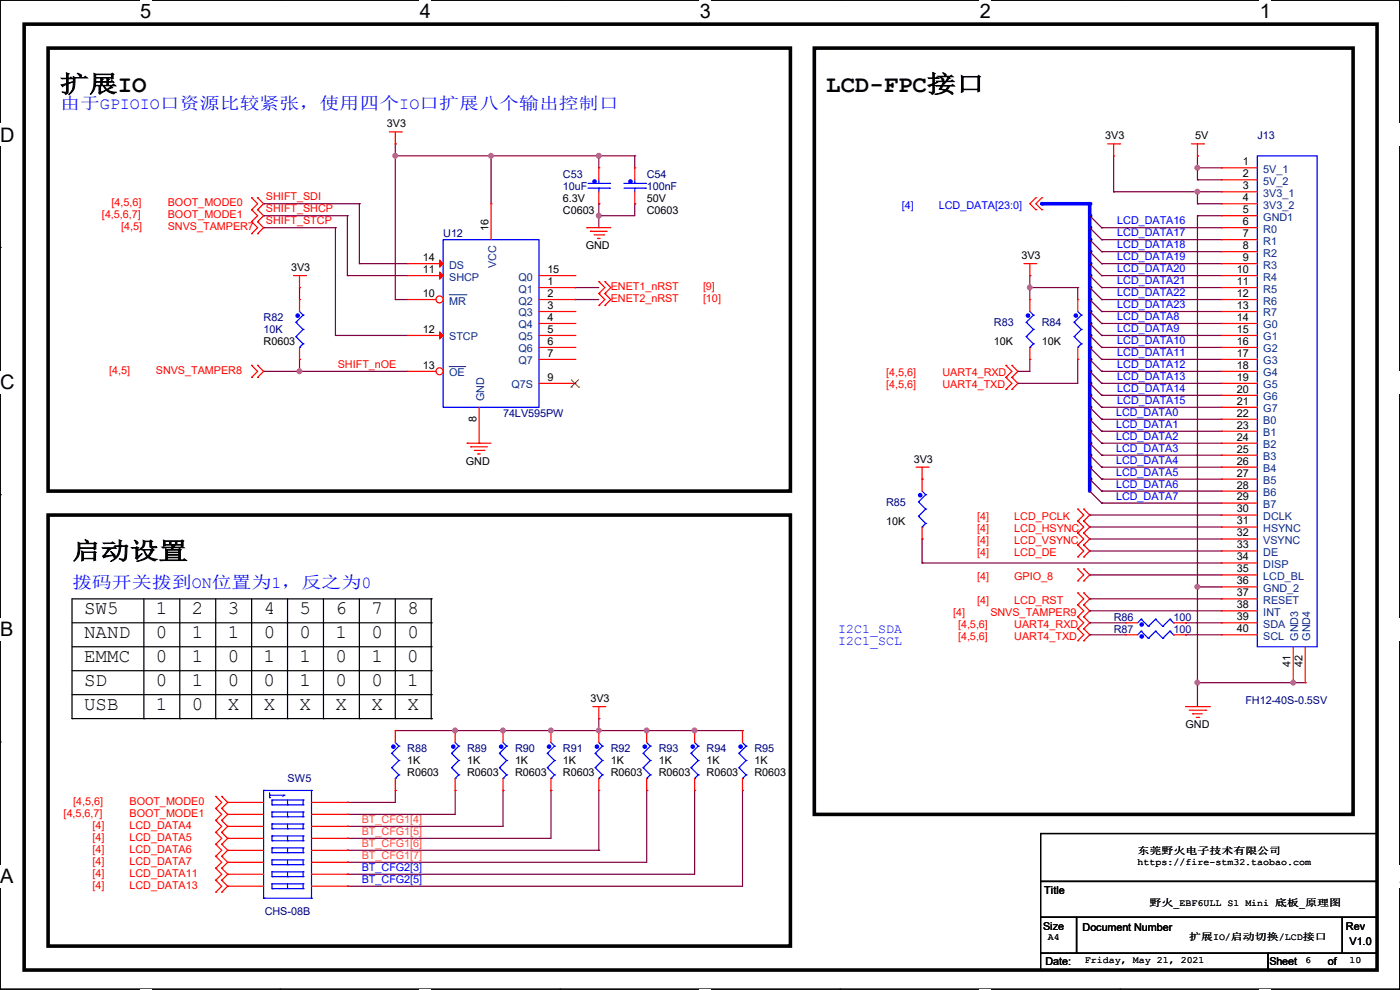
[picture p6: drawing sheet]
<svg xmlns="http://www.w3.org/2000/svg" width="297mm" height="210mm" viewBox="0 0 297 210" stroke-linecap="round" stroke-linejoin="round" font-family="sans-serif">
<path d="M0 0h297v209.8h-297z" fill="none" stroke="#000" stroke-width=".25"/>
<g fill="#fff">
<path d="M29.7 0h2.4v4.8h-2.4z"/>
<path d="M29.7 209.8h2.4v.2h-2.4z"/>
</g>
<path d="M59.4 0h.1M59.4 209.8h.1" fill="none" stroke="#000" stroke-width=".25"/>
<g fill="#fff">
<path d="M89.1 0h2.3v4.8h-2.3z"/>
<path d="M89.1 209.8h2.3v.2h-2.3z"/>
</g>
<path d="M118.8 0h.1M118.8 209.8h.1" fill="none" stroke="#000" stroke-width=".25"/>
<g fill="#fff">
<path d="M148.5 0h2.3v4.8h-2.3z"/>
<path d="M148.5 209.8h2.3v.2h-2.3z"/>
</g>
<path d="M178.2 0h.1M178.2 209.8h.1" fill="none" stroke="#000" stroke-width=".25"/>
<g fill="#fff">
<path d="M207.9 0h2.3v4.8h-2.3z"/>
<path d="M207.9 209.8h2.3v.2h-2.3z"/>
</g>
<path d="M237.6 0h.1M237.6 209.8h.1" fill="none" stroke="#000" stroke-width=".25"/>
<g fill="#fff">
<path d="M267.3 0h2.3v4.8h-2.3z"/>
<path d="M267.3 209.8h2.3v.2h-2.3z"/>
<path d="M0 26.2h3.1v4.8h-3.1z"/>
<path d="M297 26.2v4.8z"/>
<path d="M0 78.7h3.1v4.7h-3.1z"/>
<path d="M297 78.7v4.7z"/>
</g>
<path d="M0 52.5h.1M297 52.5h.1" fill="none" stroke="#000" stroke-width=".25"/>
<g fill="#fff">
<path d="M0 131.1h2.9v4.8h-2.9z"/>
<path d="M297 131.1v4.8z"/>
</g>
<path d="M0 104.9h.1M297 104.9h.1" fill="none" stroke="#000" stroke-width=".25"/>
<g fill="#fff">
<path d="M0 183.6h2.9v4.7h-2.9z"/>
<path d="M296.9 183.6h.1v4.7h-.1z"/>
</g>
<g fill="none" stroke="#000" stroke-width=".25">
<path d="M15.3 132.1h76.2M15.3 137.2h76.2M30.5 127v25.4M38.1 127v25.4M45.8 127v25.4M53.4 127v25.4M61 127v25.4M68.6 127v25.4M76.2 127v25.4M83.9 127v25.4M91.5 127h.1M91.5 132.1h.1"/>
<path d="M91.5 137.2h.1M91.5 127h-76.2v25.4M91.5 127v25.4M0 157.4h.1M15.3 152.4h.1M15.3 142.3h76.2M15.3 147.4h76.2M15.3 152.4h76.2M30.5 152.4h.1M38.1 152.4h.1M45.8 152.4h.1M53.4 152.4h.1"/>
<path d="M61 152.4h.1M68.6 152.4h.1M76.2 152.4h.1M83.9 152.4h.1M91.5 142.3h.1M91.5 147.4h.1M91.5 152.4h.1M297 157.4h.1"/>
</g>
<path d="M5.1 5.1h287v200.7h-287zM10.2 10.2h157.5v94h-157.5zM172.8 10.2h114.3v162.6h-114.3zM10.2 109.3h157.5v91.4h-157.5z" fill="none" stroke="#000" stroke-width=".76"/>
<g fill="none" stroke="#800040" stroke-width=".25">
<path d="M83.9 33.1h.1M83.9 30.5h.1M83.9 33.1h50.8M83.9 30.5v33M104.2 33.1h.1M104.2 33.1v10.1M127 33.1h.1M127 33.1v2.5M134.7 33.1h.1M134.7 33.1v2.5M55.9 43.2h.1M55.9 48.3h.1"/>
<path d="M55.9 45.8h.1M55.9 43.2h20.3M55.9 48.3h15.3M55.9 45.8h17.8M127 43.2h.1M127 45.8h.1M127 43.2v5.1M134.7 43.2h.1M134.7 43.2v2.6h-7.7M55.9 78.8h.1M55.9 78.8h30.5M63.5 76.2h.1"/>
<path d="M63.5 78.8h.1M63.5 61h.1M63.5 61v2.5M63.5 76.2v2.6M83.9 63.5h.1M83.9 63.5h2.5M122 61h.1M122 63.5h.1M122 61h5M122 63.5h5"/>
</g>
<g fill="#f0f" stroke="#f0f" stroke-width=".25">
<circle cx="127" cy="45.7" r=".49"/>
<circle cx="127" cy="33" r=".49"/>
<circle cx="104.2" cy="33" r=".49"/>
<circle cx="63.5" cy="78.8" r=".49"/>
<circle cx="83.8" cy="33" r=".49"/>
</g>
<path d="M231.2 63.5v2.6" fill="none" stroke="#00f" stroke-width=".76"/>
<circle cx="231.2" cy="63.5" r=".38" fill="#00f"/>
<path d="M231.2 43.2v2.6" fill="none" stroke="#00f" stroke-width=".76"/>
<circle cx="231.2" cy="43.2" r=".38" fill="#00f"/>
<g fill="none" stroke="#800040" stroke-width=".25">
<path d="M254 38.1h.1M254 33.1h.1M254 35.6h.1M254 38.1h5.1M254 33.1v5M254 35.6h5.1M236.3 40.7h.1M236.3 40.7h22.8M254 45.8h.1M254 43.2h.1M254 40.7h.1M254 45.8h5.1"/>
<path d="M254 40.7v2.5M254 43.2h5.1M231.2 134.7h.1M231.2 134.7h7.6M251.5 134.7h.1M251.5 134.7h7.6"/>
</g>
<g fill="#f0f" stroke="#f0f" stroke-width=".25">
<circle cx="254" cy="35.6" r=".49"/>
<circle cx="254" cy="40.7" r=".49"/>
</g>
<path d="M221 43.2h10.2" fill="none" stroke="#00f" stroke-width=".76"/>
<circle cx="221" cy="43.2" r=".38" fill="#00f"/>
<g fill="none" stroke="#800040" stroke-width=".25">
<path d="M233.7 88.9h.1M233.7 99.1h.1M233.7 96.6h.1M233.7 94h.1M233.7 91.5h.1M233.7 88.9h25.4M233.7 99.1h25.4M233.7 96.6h25.4M233.7 94h25.4M233.7 91.5h25.4M195.6 119.4h.1M195.6 119.4h63.5"/>
<path d="M233.7 101.6h.1M233.7 104.2h.1M233.7 101.6h25.4M233.7 104.2h25.4M231.2 122h.1M231.2 122h27.9"/>
</g>
<path d="M231.2 91.5v2.5" fill="none" stroke="#00f" stroke-width=".76"/>
<circle cx="231.2" cy="91.5" r=".38" fill="#00f"/>
<path d="M231.2 86.4v2.5" fill="none" stroke="#00f" stroke-width=".76"/>
<circle cx="231.2" cy="86.4" r=".38" fill="#00f"/>
<path d="M231.2 101.6v2.6" fill="none" stroke="#00f" stroke-width=".76"/>
<circle cx="231.2" cy="101.6" r=".38" fill="#00f"/>
<path d="M231.2 99.1v2.5" fill="none" stroke="#00f" stroke-width=".76"/>
<circle cx="231.2" cy="99.1" r=".38" fill="#00f"/>
<path d="M231.2 96.6v2.5" fill="none" stroke="#00f" stroke-width=".76"/>
<circle cx="231.2" cy="96.6" r=".38" fill="#00f"/>
<path d="M231.2 94v2.6" fill="none" stroke="#00f" stroke-width=".76"/>
<circle cx="231.2" cy="94" r=".38" fill="#00f"/>
<path d="M231.2 88.9v2.6" fill="none" stroke="#00f" stroke-width=".76"/>
<circle cx="231.2" cy="88.9" r=".38" fill="#00f"/>
<g fill="none" stroke="#800040" stroke-width=".25">
<path d="M233.7 78.8h.1M233.7 76.2h.1M233.7 73.7h.1M233.7 71.2h.1M233.7 68.6h.1M233.7 78.8h25.4M233.7 76.2h25.4M233.7 73.7h25.4M233.7 71.2h25.4M233.7 68.6h25.4M233.7 83.9h.1M233.7 81.3h.1"/>
<path d="M233.7 86.4h.1M233.7 83.9h25.4M233.7 81.3h25.4M233.7 86.4h25.4M233.7 106.7h.1M233.7 106.7h25.4"/>
</g>
<path d="M231.2 83.9v2.5" fill="none" stroke="#00f" stroke-width=".76"/>
<circle cx="231.2" cy="83.9" r=".38" fill="#00f"/>
<path d="M231.2 81.3v2.6" fill="none" stroke="#00f" stroke-width=".76"/>
<circle cx="231.2" cy="81.3" r=".38" fill="#00f"/>
<path d="M231.2 78.8v2.5" fill="none" stroke="#00f" stroke-width=".76"/>
<circle cx="231.2" cy="78.8" r=".38" fill="#00f"/>
<path d="M231.2 76.2v2.6" fill="none" stroke="#00f" stroke-width=".76"/>
<circle cx="231.2" cy="76.2" r=".38" fill="#00f"/>
<path d="M231.2 73.7v2.5" fill="none" stroke="#00f" stroke-width=".76"/>
<circle cx="231.2" cy="73.7" r=".38" fill="#00f"/>
<path d="M231.2 71.2v2.5" fill="none" stroke="#00f" stroke-width=".76"/>
<circle cx="231.2" cy="71.2" r=".38" fill="#00f"/>
<path d="M231.2 68.6v2.6" fill="none" stroke="#00f" stroke-width=".76"/>
<circle cx="231.2" cy="68.6" r=".38" fill="#00f"/>
<path d="M231.2 66.1v2.5" fill="none" stroke="#00f" stroke-width=".76"/>
<circle cx="231.2" cy="66.1" r=".38" fill="#00f"/>
<g fill="none" stroke="#800040" stroke-width=".25">
<path d="M233.7 58.5h.1M233.7 55.9h.1M233.7 53.4h.1M233.7 50.8h.1M233.7 48.3h.1M233.7 58.5h25.4M233.7 55.9h25.4M233.7 53.4h25.4M233.7 50.8h25.4M233.7 48.3h25.4M233.7 63.5h.1M233.7 61h.1"/>
<path d="M233.7 66.1h.1M233.7 63.5h25.4M233.7 61h25.4M233.7 66.1h25.4"/>
</g>
<path d="M231.2 50.8v2.6" fill="none" stroke="#00f" stroke-width=".76"/>
<circle cx="231.2" cy="50.8" r=".38" fill="#00f"/>
<path d="M231.2 48.3v2.5" fill="none" stroke="#00f" stroke-width=".76"/>
<circle cx="231.2" cy="48.3" r=".38" fill="#00f"/>
<path d="M231.2 45.8v2.5" fill="none" stroke="#00f" stroke-width=".76"/>
<circle cx="231.2" cy="45.8" r=".38" fill="#00f"/>
<path d="M231.2 61v2.5" fill="none" stroke="#00f" stroke-width=".76"/>
<circle cx="231.2" cy="61" r=".38" fill="#00f"/>
<path d="M231.2 58.5v2.5" fill="none" stroke="#00f" stroke-width=".76"/>
<circle cx="231.2" cy="58.5" r=".38" fill="#00f"/>
<path d="M231.2 55.9v2.6" fill="none" stroke="#00f" stroke-width=".76"/>
<circle cx="231.2" cy="55.9" r=".38" fill="#00f"/>
<path d="M231.2 53.4v2.5" fill="none" stroke="#00f" stroke-width=".76"/>
<circle cx="231.2" cy="53.4" r=".38" fill="#00f"/>
<g fill="none" stroke="#800040" stroke-width=".25">
<path d="M236.3 33.1v7.6M71.2 48.3h.1M71.2 48.3v22.9M73.7 45.8h.1M73.7 58.5h.1M73.7 45.8v12.7M73.7 58.5h12.7M76.2 43.2h.1M76.2 55.9h.1M76.2 43.2v12.7M76.2 55.9h10.2M218.5 58.5h.1"/>
<path d="M218.5 58.5v5M231.2 58.5l2.5 2.5M231.2 55.9l2.5 2.6M231.2 53.4l2.5 2.5M231.2 50.8l2.5 2.6M231.2 48.3l2.5 2.5M231.2 45.8l2.5 2.5M233.7 58.5h.1M233.7 55.9h.1M233.7 53.4h.1M233.7 50.8h.1M233.7 48.3h.1"/>
<path d="M236.3 40.7h.1M254 45.8h.1M254 45.8v104.1M71.2 71.2h.1M71.2 71.2h15.2M215.9 78.8h.1M218.5 76.2h.1M218.5 61h.1M218.5 76.2v2.6h-2.6M218.5 61h10.1M228.6 76.2h.1M228.6 61h.1"/>
<path d="M228.6 61v2.5M228.6 76.2v5.1h-12.7M231.2 78.8l2.5 2.5M231.2 76.2l2.5 2.6M231.2 73.7l2.5 2.5M231.2 71.2l2.5 2.5M231.2 68.6l2.5 2.6M231.2 66.1l2.5 2.5M231.2 63.5l2.5 2.6M231.2 61l2.5 2.5M233.7 78.8h.1M233.7 76.2h.1"/>
<path d="M233.7 73.7h.1M233.7 71.2h.1M233.7 68.6h.1M233.7 66.1h.1M233.7 63.5h.1M233.7 61h.1M215.9 81.3h.1M231.2 99.1l2.5 2.5M231.2 96.6l2.5 2.5M231.2 94l2.5 2.6M231.2 91.5l2.5 2.5M231.2 88.9l2.5 2.6"/>
<path d="M231.2 86.4l2.5 2.5M231.2 83.9l2.5 2.5M231.2 81.3l2.5 2.6M233.7 99.1h.1M233.7 96.6h.1M233.7 94h.1M233.7 91.5h.1M233.7 88.9h.1M233.7 86.4h.1M233.7 83.9h.1M233.7 81.3h.1M195.6 114.3h.1"/>
<path d="M195.6 114.3v5.1M231.2 109.3h.1M231.2 111.8h.1M231.2 114.3h.1M231.2 116.9h.1M231.2 109.3h27.9M231.2 111.8h27.9M231.2 114.3h27.9M231.2 116.9h27.9M231.2 104.2l2.5 2.5M231.2 101.6l2.5 2.6M233.7 106.7h.1"/>
<path d="M233.7 104.2h.1M233.7 101.6h.1M231.2 127h.1M231.2 129.6h.1M231.2 132.1h.1M231.2 127h27.9M231.2 129.6h27.9M231.2 132.1h7.6M251.5 132.1h.1M251.5 132.1h7.6M254 124.5h.1M254 124.5h5.1"/>
<path d="M83.9 155h.1M83.9 155h73.6M96.6 155h.1M106.7 155h.1M116.9 155h.1M127 152.4h.1M127 155h.1M127 152.4v2.6M137.2 155h.1M147.4 155h.1M254 144.8h.1M254 144.8h22.9"/>
<path d="M274.4 144.8h.1M276.9 144.8h.1M73.7 170.2h.1M73.7 175.3h.1M73.7 177.8h.1M73.7 172.8h.1M83.9 167.7h.1M83.9 167.7v2.5h-10.2M96.6 167.7h.1M96.6 167.7v5.1h-22.9M106.7 167.7h.1M106.7 167.7v7.6h-33"/>
<path d="M116.9 167.7h.1M116.9 167.7v10.1h-43.2M127 167.7v12.7M137.2 167.7h.1M137.2 167.7v15.2h-63.5M147.4 167.7h.1M147.4 167.7v17.8h-73.7M157.5 167.7h.1M157.5 167.7v20.3h-83.8M73.7 182.9h.1M73.7 185.5h.1M73.7 180.4h.1"/>
<path d="M73.7 188h.1M73.7 180.4h53.3M127 180.4h.1"/>
</g>
<g fill="#f0f" stroke="#f0f" stroke-width=".25">
<circle cx="254" cy="124.5" r=".49"/>
<circle cx="274.3" cy="144.8" r=".49"/>
<circle cx="254" cy="144.8" r=".49"/>
<circle cx="218.5" cy="61" r=".49"/>
<circle cx="96.5" cy="155" r=".49"/>
<circle cx="147.3" cy="155" r=".49"/>
<circle cx="116.9" cy="155" r=".49"/>
<circle cx="106.7" cy="155" r=".49"/>
<circle cx="137.2" cy="155" r=".49"/>
<circle cx="127" cy="155" r=".49"/>
</g>
<g fill="none" stroke="#f00" stroke-width=".25">
<path d="M82.6 28h2.5M83.9 30.5h.1M83.9 28v2.5M85.1 28h.1M235 30.5h2.5M236.3 33.1h.1M236.3 30.5v2.6M237.5 30.5h.1M252.8 30.5h2.5M254 33.1h.1M254 30.5v2.6M255.3 30.5h.1"/>
<path d="M259.1 35.6h.1M259.1 38.1h.1M259.1 35.6h7.6M259.1 38.1h7.6M53.4 42h.1M53.4 44.5h.1M53.4 47h.1M53.4 49.6h.1M53.4 42l1.3 1.2-1.3 1.3M53.4 44.5l1.3 1.3-1.3 1.2M53.4 47l1.3 1.3-1.3 1.3M54.7 44.5h.1"/>
<path d="M54.7 42h.1M54.7 47h.1M54.7 49.6h.1M54.7 42l1.2 1.2-1.2 1.3M54.7 44.5l1.2 1.3-1.2 1.2M54.7 47l1.2 1.3-1.2 1.3M62.3 58.5h2.5M63.5 58.5v2.5M64.8 58.5h.1M124.5 48.3h.1M124.5 48.3h5.1M125.3 49.1h.1"/>
<path d="M125.3 49.1h3.5M126 49.8h2.1M126.8 50.6h.1M126.8 50.6h.5M127 59.7h.1M127 59.7l1.3 1.3-1.3 1.3M128.1 49.8h.1M128.3 59.7h.1M128.3 59.7l1.3 1.3-1.3 1.3M217.2 55.9h2.6M218.5 58.5h.1M218.5 55.9v2.6"/>
<path d="M219.8 55.9h.1M219.8 42h.1M219.8 44.5h.1M219.8 42l-1.3 1.2 1.3 1.3M221 42h.1M221 44.5h.1M221 42l-1.2 1.2 1.2 1.3M259.1 40.7h.1M259.1 43.2h.1M259.1 45.8h.1M259.1 48.3h.1M259.1 50.8h.1"/>
<path d="M259.1 53.4h.1M259.1 55.9h.1M259.1 58.5h.1M259.1 48.3h7.6M259.1 58.5h7.6M259.1 55.9h7.6M259.1 40.7h7.6M259.1 43.2h7.6M259.1 45.8h7.6M259.1 50.8h7.6M259.1 53.4h7.6M53.4 77.5h.1"/>
<path d="M53.4 77.5l1.3 1.3-1.3 1.3M54.7 77.5h.1M54.7 77.5l1.2 1.3-1.2 1.3M63.5 61h.1M127 62.3h.1M127 64.8h.1M127 62.3l1.3 1.2-1.3 1.3M128.3 62.3h.1M128.3 64.8h.1M128.3 62.3l1.3 1.2-1.3 1.3M213.4 77.5h.1M213.4 77.5l1.3 1.3-1.3 1.3"/>
<path d="M214.7 77.5h.1M214.7 77.5l1.2 1.3-1.2 1.3M228.6 63.5h.1M228.6 76.2h.1M228.6 63.5v2.6M228.6 73.7v2.5M259.1 61h.1M259.1 63.5h.1M259.1 66.1h.1M259.1 71.2h.1M259.1 73.7h.1M259.1 76.2h.1"/>
<path d="M259.1 78.8h.1M259.1 68.6h.1M259.1 61h7.6M259.1 63.5h7.6M259.1 66.1h7.6M259.1 71.2h7.6M259.1 73.7h7.6M259.1 76.2h7.6M259.1 78.8h7.6M259.1 68.6h7.6M53.4 80.1h.1M54.7 80.1h.1"/>
<path d="M99.1 94h.1M99.1 94h5.1M99.9 94.8h.1M99.9 94.8h3.5M100.6 95.5h2.1M101.4 96.3h.1M101.4 96.3h.5M102.7 95.5h.1M194.4 99.1h2.5M195.6 99.1v5.1M196.9 99.1h.1M213.4 80.1h.1"/>
<path d="M213.4 82.6h.1M213.4 80.1l1.3 1.2-1.3 1.3M214.7 80.1h.1M214.7 82.6h.1M214.7 80.1l1.2 1.2-1.2 1.3M259.1 81.3h.1M259.1 83.9h.1M259.1 86.4h.1M259.1 88.9h.1M259.1 91.5h.1M259.1 94h.1M259.1 96.6h.1"/>
<path d="M259.1 99.1h.1M259.1 94h7.6M259.1 99.1h7.6M259.1 81.3h7.6M259.1 83.9h7.6M259.1 86.4h7.6M259.1 88.9h7.6M259.1 91.5h7.6M259.1 96.6h7.6M195.6 101.6h.1M195.6 114.3h.1M195.6 111.8v2.5"/>
<path d="M228.6 115.6h.1M228.6 113.1h.1M228.6 110.5h.1M228.6 108h.1M228.6 118.2h.1M228.6 113.1l1.3 1.2-1.3 1.3M228.6 108l1.3 1.3-1.3 1.2M228.6 110.5l1.3 1.3-1.3 1.3M228.6 115.6l1.3 1.3-1.3 1.3M229.9 113.1h.1M229.9 115.6h.1M229.9 108h.1"/>
<path d="M229.9 110.5h.1M229.9 118.2h.1M229.9 113.1l1.3 1.2-1.3 1.3M229.9 108l1.3 1.3-1.3 1.2M229.9 110.5l1.3 1.3-1.3 1.3M229.9 115.6l1.3 1.3-1.3 1.3M259.1 101.6h.1M259.1 104.2h.1M259.1 106.7h.1M259.1 109.3h.1M259.1 119.4h.1M259.1 111.8h.1"/>
<path d="M259.1 114.3h.1M259.1 116.9h.1M259.1 101.6h7.6M259.1 104.2h7.6M259.1 106.7h7.6M259.1 109.3h7.6M259.1 119.4h7.6M259.1 111.8h7.6M259.1 114.3h7.6M259.1 116.9h7.6M228.6 133.4h.1M228.6 130.9h.1"/>
<path d="M228.6 135.9h.1M228.6 123.2h.1M228.6 120.7h.1M228.6 128.3h.1M228.6 125.8h.1M228.6 130.9l1.3 1.2-1.3 1.3M228.6 133.4l1.3 1.3-1.3 1.2M228.6 120.7l1.3 1.3-1.3 1.2M228.6 125.8l1.3 1.2-1.3 1.3M228.6 128.3l1.3 1.3-1.3 1.3M229.9 130.9h.1M229.9 133.4h.1"/>
<path d="M229.9 135.9h.1M229.9 120.7h.1M229.9 123.2h.1M229.9 125.8h.1M229.9 128.3h.1M229.9 130.9l1.3 1.2-1.3 1.3M229.9 133.4l1.3 1.3-1.3 1.2M229.9 120.7l1.3 1.3-1.3 1.2M229.9 125.8l1.3 1.2-1.3 1.3M229.9 128.3l1.3 1.3-1.3 1.3M238.8 132.1h.1M238.8 134.7h.1"/>
<path d="M238.8 134.7h2.5M238.8 132.1h2.5M249 134.7h2.5M249 132.1h2.5M251.5 132.1h.1M251.5 134.7h.1M259.1 122h.1M259.1 124.5h.1M259.1 127h.1M259.1 129.6h.1M259.1 134.7h.1M259.1 132.1h.1"/>
<path d="M259.1 122h7.6M259.1 124.5h7.6M259.1 127h7.6M259.1 129.6h7.6M259.1 134.7h7.6M259.1 132.1h7.6M274.4 137.2v7.6M276.9 137.2v7.6M83.9 155h.1M83.9 155v2.5M96.6 155h.1M96.6 155v2.5"/>
<path d="M125.8 149.9h2.5M127 152.4h.1M127 155h.1M127 149.9v2.5M127 155v2.5M128.3 149.9h.1M137.2 155h.1M137.2 155v2.5M147.4 155h.1M147.4 155v2.5M251.5 149.9h5.1M252.3 150.7h3.5"/>
<path d="M253 151.4h.1M253 151.4h2.1M253.8 152.2h.5M254.3 152.2h.1M255.8 150.7h.1M256.6 149.9h.1M274.4 144.8h.1M276.9 144.8h.1M45.8 171.5h.1M45.8 169h.1M45.8 176.6h.1M45.8 174h.1"/>
<path d="M45.8 179.1h.1M45.8 169l1.2 1.2-1.2 1.3M45.8 174l1.2 1.3-1.2 1.3M45.8 176.6l1.2 1.2-1.2 1.3M45.8 179.1l1.2 1.3-1.2 1.3M45.8 171.5l1.2 1.3-1.2 1.2M47 169h.1M47 171.5h.1M47 174h.1M47 176.6h.1M47 179.1h.1M47 169l1.3 1.2"/>
<path d="M47 174l1.3 1.3M47 176.6l1.3 1.2M47 179.1l1.3 1.3M47 171.5l1.3 1.3M48.3 170.2h.1M48.3 172.8h.1M48.3 175.3h.1M48.3 177.8h.1M48.3 170.2l-1.3 1.3M48.3 175.3l-1.3 1.3M48.3 177.8l-1.3 1.3M48.3 172.8l-1.3 1.2"/>
<path d="M48.3 170.2h7.6M48.3 172.8h7.6M48.3 175.3h7.6M48.3 177.8h7.6M66.1 170.2h7.6M66.1 172.8h7.6M66.1 175.3h7.6M66.1 177.8h7.6M73.7 170.2h.1M73.7 172.8h.1M73.7 175.3h.1M73.7 177.8h.1"/>
<path d="M83.9 167.7h.1M83.9 165.1v2.6M96.6 167.7h.1M96.6 165.1v2.6M127 167.7h.1M127 165.1v2.6M137.2 167.7h.1M137.2 165.1v2.6M147.4 167.7h.1M147.4 165.1v2.6M45.8 181.7h.1M45.8 184.2h.1"/>
<path d="M45.8 186.7h.1M45.8 189.3h.1M45.8 181.7l1.2 1.2-1.2 1.3M45.8 184.2l1.2 1.3-1.2 1.2M45.8 186.7l1.2 1.3-1.2 1.3M47 181.7h.1M47 184.2h.1M47 186.7h.1M47 189.3h.1M47 181.7l1.3 1.2M47 184.2l1.3 1.3M47 186.7l1.3 1.3"/>
<path d="M48.3 180.4h.1M48.3 182.9h.1M48.3 185.5h.1M48.3 188h.1M48.3 180.4l-1.3 1.3M48.3 182.9l-1.3 1.3M48.3 185.5l-1.3 1.2M48.3 188l-1.3 1.3M48.3 180.4h7.6M48.3 182.9h7.6M48.3 185.5h7.6M48.3 188h7.6"/>
<path d="M66.1 180.4h7.6M66.1 182.9h7.6M66.1 185.5h7.6M66.1 188h7.6M73.7 180.4h.1M73.7 182.9h.1M73.7 185.5h.1M73.7 188h.1"/>
</g>
<path d="M220.8 176.8h71.3v10.2h-71.3zM220.8 187h71.3v7.6h-71.3zM220.8 194.6h7.6v7.6h-7.6zM228.4 194.6h56.4v7.6h-56.4zM284.8 194.6h7.3v7.6h-7.3zM220.8 202.2h48.2v3.6h-48.2zM269 202.2h23.1v3.6h-23.1z" fill="none" stroke="#000" stroke-width=".25"/>
<g fill="none" stroke="#00f" stroke-width=".25">
<path d="M266.7 33.1h12.7v104.1h-12.7zM94 50.8h20.3v35.6h-20.3zM227.9 68.4h.1M227.9 71.4h.1M227.9 68.4l1.5 1.5M227.9 71.4l1.5 1.5M228.6 73.7h.1M228.6 66.1l.8 .7M229.4 66.8h.1M229.4 69.9h.1M229.4 72.9h.1M229.4 66.8l-1.5 1.6"/>
<path d="M229.4 69.9l-1.5 1.5M229.4 72.9l-.8 .8M194.9 106.5h.1M194.9 109.5h.1M194.9 106.5l1.5 1.5M194.9 109.5l1.5 1.5M195.6 111.8h.1M195.6 104.2l.8 .7M196.4 104.9h.1M196.4 108h.1M196.4 111h.1M196.4 104.9l-1.5 1.6"/>
<path d="M196.4 108l-1.5 1.5M196.4 111l-.8 .8M242.1 131.4h.1M242.1 133.9h.1M242.1 131.4l-.8 .7M242.1 131.4l1.5 1.5M242.1 133.9l-.8 .8M242.1 133.9l1.5 1.5M243.6 132.9h.1M243.6 135.4h.1M245.2 131.4h.1M245.2 133.9h.1"/>
<path d="M245.2 131.4l-1.6 1.5M245.2 131.4l1.5 1.5M245.2 133.9l-1.6 1.5M245.2 133.9l1.5 1.5M246.7 132.9h.1M246.7 135.4h.1M248.2 131.4h.1M248.2 133.9h.1M248.2 131.4l-1.5 1.5M248.2 131.4l.8 .7M248.2 133.9l-1.5 1.5M248.2 133.9l.8 .8"/>
<path d="M249 132.1h.1M249 134.7h.1M83.1 159.8h.1M83.1 159.8l1.5 1.5M83.9 157.5l.7 .8M84.6 158.3h.1M84.6 158.3l-1.5 1.5M95.8 159.8h.1M95.8 159.8l1.5 1.5M96.6 157.5l.7 .8M97.3 158.3h.1M97.3 158.3l-1.5 1.5"/>
<path d="M126.3 159.8h.1M126.3 159.8l1.5 1.5M127 157.5l.8 .8M127.8 158.3h.1M127.8 158.3l-1.5 1.5M136.4 159.8h.1M136.4 159.8l1.6 1.5M137.2 157.5l.8 .8M138 158.3h.1M138 158.3l-1.6 1.5M146.6 159.8h.1M146.6 159.8l1.5 1.5"/>
<path d="M147.4 157.5l.7 .8M148.1 158.3h.1M148.1 158.3l-1.5 1.5M55.9 167.7h.1M55.9 167.7v22.8M55.9 167.7h10.2M57.2 168.7h.1M57.2 169.2h.1M57.2 168.7h3M57.2 168.2v1M57.7 169.7h.1M57.7 170.7h.1"/>
<path d="M57.7 172.3h.1M57.7 173.3h.1M57.7 174.8h.1M57.7 175.8h.1M57.7 177.3h.1M57.7 178.4h.1M57.7 179.9h.1M57.7 169.7h6.6M57.7 169.7v1M57.7 172.3v1M57.7 174.8v1M57.7 177.3v1.1"/>
<path d="M57.7 179.9v1M57.7 170.7h6.6M57.7 172.3h6.6M57.7 173.3h6.6M57.7 174.8h6.6M57.7 175.8h6.6M57.7 177.3h6.6M57.7 178.4h6.6M57.7 179.9h6.6M60.2 168.7h.1M60.2 168.7l-.2 .3M61 170.7h.1"/>
<path d="M61 173.3h.1M61 175.8h.1M61 178.4h.1M61 169.7v1M61 172.3v1M61 174.8v1M61 177.3v1.1M61 179.9v1M64.3 170.7h.1M64.3 169.7h.1M64.3 173.3h.1M64.3 172.3h.1"/>
<path d="M64.3 175.8h.1M64.3 174.8h.1M64.3 178.4h.1M64.3 177.3h.1M64.3 179.9h.1M64.3 169.7v1M64.3 172.3v1M64.3 174.8v1M64.3 177.3v1.1M64.3 179.9v1M66.1 167.7h.1M66.1 167.7v22.8"/>
<path d="M83.1 162.9h.1M83.1 162.9l1.5 1.5M83.9 165.1h.1M84.6 161.3h.1M84.6 164.4h.1M84.6 161.3l-1.5 1.6M84.6 164.4l-.7 .7M95.8 162.9h.1M95.8 162.9l1.5 1.5M96.6 165.1h.1M97.3 161.3h.1M97.3 164.4h.1"/>
<path d="M97.3 161.3l-1.5 1.6M97.3 164.4l-.7 .7M126.3 162.9h.1M126.3 162.9l1.5 1.5M127 165.1h.1M127.8 161.3h.1M127.8 164.4h.1M127.8 161.3l-1.5 1.6M127.8 164.4l-.8 .7M136.4 162.9h.1M136.4 162.9l1.6 1.5M137.2 165.1h.1"/>
<path d="M138 161.3h.1M138 164.4h.1M138 164.4l-.8 .7M138 161.3l-1.6 1.6M146.6 162.9h.1M146.6 162.9l1.5 1.5M147.4 165.1h.1M148.1 161.3h.1M148.1 164.4h.1M148.1 161.3l-1.5 1.6M148.1 164.4l-.7 .7M55.9 190.5h.1"/>
<path d="M55.9 190.5h10.2M57.7 180.9h.1M57.7 182.4h.1M57.7 183.4h.1M57.7 185h.1M57.7 186h.1M57.7 188.5h.1M57.7 187.5h.1M57.7 182.4v1M57.7 185v1M57.7 187.5v1M57.7 180.9h6.6"/>
<path d="M57.7 182.4h6.6M57.7 183.4h6.6M57.7 185h6.6M57.7 186h6.6M57.7 187.5h6.6M57.7 188.5h6.6M61 180.9h.1M61 183.4h.1M61 186h.1M61 188.5h.1M61 182.4v1M61 185v1"/>
<path d="M61 187.5v1M64.3 180.9h.1M64.3 183.4h.1M64.3 182.4h.1M64.3 186h.1M64.3 185h.1M64.3 188.5h.1M64.3 187.5h.1M64.3 182.4v1M64.3 185v1M64.3 187.5v1M66.1 190.5h.1"/>
</g>
<g fill="#00f" stroke="#00f" stroke-width=".25">
<circle cx="126.6" cy="158.4" r=".36"/>
<circle cx="228.2" cy="67" r=".36"/>
<circle cx="195.2" cy="105.1" r=".36"/>
<circle cx="136.8" cy="158.4" r=".36"/>
<circle cx="96.2" cy="158.4" r=".36"/>
<circle cx="242.2" cy="132.5" r=".36"/>
<circle cx="242.2" cy="135" r=".36"/>
<circle cx="147" cy="158.4" r=".36"/>
<circle cx="83.5" cy="158.4" r=".36"/>
</g>
<circle cx="93.2" cy="63.5" r=".74" fill="#fff" stroke="#f00" stroke-width=".25"/>
<g fill="none" stroke="#f00" stroke-width=".25">
<path d="M86.4 55.9h.1M86.4 58.5h.1M86.4 55.9h7.6M86.4 58.5h7.6M104.2 43.2h.1M104.2 43.2v7.6M114.3 58.5h7.7M122 58.5h.1M86.4 63.5h.1M86.4 71.2h.1M86.4 63.5h6.1M86.4 71.2h7.6"/>
<path d="M114.3 63.5h7.7M114.3 61h7.7M114.3 76.2h7.7M114.3 71.2h7.7M114.3 66.1h7.7M114.3 68.6h7.7M122 61h.1M122 63.5h.1M122 76.2h.1M122 71.2h.1M122 66.1h.1M122 68.6h.1"/>
</g>
<path d="M95.3 62.5h3.5M98.8 62.5h.1" fill="none" stroke="#004080" stroke-width=".21"/>
<g fill="#f00" stroke="#f00" stroke-width=".25">
<path d="M93.3 55.2l.7 .7-.7 .8z"/>
<path d="M93.3 70.4l.7 .8-.7 .7z"/>
<path d="M93.3 57.7l.7 .8-.7 .7z"/>
</g>
<circle cx="93.2" cy="78.8" r=".74" fill="#fff" stroke="#f00" stroke-width=".25"/>
<g fill="none" stroke="#f00" stroke-width=".25">
<path d="M127 35.6h.1M127 35.6v2.5M134.7 35.6h.1M134.7 35.6v2.5M127 43.2h.1M127 40.7v2.5M134.7 43.2h.1M134.7 40.7v2.5M63.5 63.5h.1M63.5 76.2h.1M63.5 63.5v2.6M63.5 73.7v2.5"/>
<path d="M86.4 78.8h.1M86.4 78.8h6.1M114.3 73.7h7.7M122 73.7h.1M218.5 63.5h.1M218.5 76.2h.1M218.5 63.5v2.6M218.5 73.7v2.5M101.6 94h.1M101.6 86.4v7.6M114.3 81.3h7.7M122 81.3h.1"/>
<path d="M106.7 155h.1M106.7 155v2.5M116.9 155h.1M116.9 155v2.5M157.5 155h.1M157.5 155v2.5M106.7 167.7h.1M106.7 165.1v2.6M116.9 167.7h.1M116.9 165.1v2.6M157.5 167.7h.1M157.5 165.1v2.6"/>
</g>
<path d="M95.3 77.8h3.3M98.6 77.8h.1" fill="none" stroke="#004080" stroke-width=".21"/>
<path d="M121.2 82.1h.1M121.2 80.6l1.6 1.5M122.7 80.6l-1.5 1.5M122.8 82.1h.1" fill="none" stroke="#804000" stroke-width=".21"/>
<g fill="none" stroke="#00f" stroke-width=".25">
<path d="M124.8 39.9h4.5M124.8 38.9h4.5M127 39.9h.1M127 38.9h.1M127 38.1v.8M127 39.9v.8M129.3 39.9h.1M129.3 38.9h.1M132.4 39.9h4.5M132.4 38.9h4.5M134.7 39.9h.1M134.7 38.9h.1"/>
<path d="M134.7 38.1v.8M134.7 39.9v.8M136.9 39.9h.1M136.9 38.9h.1M62.8 68.4h.1M62.8 71.4h.1M62.8 68.4l1.5 1.5M62.8 71.4l1.5 1.5M63.5 73.7h.1M63.5 66.1l.8 .7M64.3 66.8h.1M64.3 69.9h.1"/>
<path d="M64.3 72.9h.1M64.3 66.8l-1.5 1.6M64.3 69.9l-1.5 1.5M64.3 72.9l-.8 .8M217.7 68.4h.1M217.7 71.4h.1M217.7 68.4l1.5 1.5M217.7 71.4l1.5 1.5M218.5 73.7h.1M218.5 66.1l.7 .7M219.2 66.8h.1M219.2 69.9h.1"/>
<path d="M219.2 72.9h.1M219.2 66.8l-1.5 1.6M219.2 69.9l-1.5 1.5M219.2 72.9l-.7 .8M106 159.8h.1M106 159.8l1.5 1.5M106.7 157.5l.8 .8M107.5 158.3h.1M107.5 158.3l-1.5 1.5M116.1 159.8h.1M116.1 159.8l1.5 1.5M116.9 157.5l.7 .8"/>
<path d="M117.6 158.3h.1M117.6 158.3l-1.5 1.5M156.8 159.8h.1M156.8 159.8l1.5 1.5M157.5 157.5l.8 .8M158.3 158.3h.1M158.3 158.3l-1.5 1.5M106 162.9h.1M106 162.9l1.5 1.5M106.7 165.1h.1M107.5 161.3h.1M107.5 164.4h.1"/>
<path d="M107.5 161.3l-1.5 1.6M107.5 164.4l-.8 .7M116.1 162.9h.1M116.1 162.9l1.5 1.5M116.9 165.1h.1M117.6 161.3h.1M117.6 164.4h.1M117.6 161.3l-1.5 1.6M117.6 164.4l-.7 .7M156.8 162.9h.1M156.8 162.9l1.5 1.5M157.5 165.1h.1"/>
<path d="M158.3 161.3h.1M158.3 164.4h.1M158.3 161.3l-1.5 1.6M158.3 164.4l-.8 .7"/>
</g>
<g fill="#00f" stroke="#00f" stroke-width=".25">
<circle cx="63.1" cy="67" r=".36"/>
<circle cx="126.1" cy="38.5" r=".36"/>
<circle cx="157.1" cy="158.4" r=".36"/>
<circle cx="106.3" cy="158.4" r=".36"/>
<circle cx="133.8" cy="38.5" r=".36"/>
<circle cx="218.1" cy="67" r=".36"/>
<circle cx="116.5" cy="158.4" r=".36"/>
</g>
<g fill="#f0f" stroke="#f0f" stroke-width=".25">
<circle cx="127" cy="45.7" r=".49"/>
<circle cx="127" cy="33" r=".49"/>
<circle cx="104.2" cy="33" r=".49"/>
<circle cx="63.5" cy="78.8" r=".49"/>
<circle cx="83.8" cy="33" r=".49"/>
<circle cx="254" cy="35.6" r=".49"/>
<circle cx="254" cy="40.7" r=".49"/>
<circle cx="254" cy="124.5" r=".49"/>
<circle cx="274.3" cy="144.8" r=".49"/>
<circle cx="254" cy="144.8" r=".49"/>
<circle cx="218.5" cy="61" r=".49"/>
<circle cx="96.5" cy="155" r=".49"/>
<circle cx="147.3" cy="155" r=".49"/>
<circle cx="116.9" cy="155" r=".49"/>
<circle cx="106.7" cy="155" r=".49"/>
<circle cx="137.2" cy="155" r=".49"/>
<circle cx="127" cy="155" r=".49"/>
</g>
<g font-size="5.1">
<text x="12.7" y="19.6">扩展IO</text>
<text x="175.3" y="19.6">LCD-FPC接口</text>
<text x="15.3" y="118.6">启动设置</text>
</g>
<g font-size="4.2">
<text x="29.7" y="3.9">5</text>
<text x="89.1" y="3.9">4</text>
<text x="148.5" y="3.9">3</text>
<text x="207.9" y="3.9">2</text>
<text x="267.3" y="3.9">1</text>
<text x="0" y="30.1">D</text>
<text x="0" y="82.5">C</text>
<text x="0" y="135">B</text>
<text x="0" y="187.4">A</text>
<text x="297" y="187.4">A</text>
</g>
<g font-size="4.1">
<text x="17.8" y="130.3">SW5</text>
<text x="33.1" y="130.3">1</text>
<text x="40.7" y="130.3">2</text>
<text x="48.3" y="130.3">3</text>
<text x="55.9" y="130.3">4</text>
<text x="63.5" y="130.3">5</text>
<text x="71.2" y="130.3">6</text>
<text x="78.8" y="130.3">7</text>
<text x="86.4" y="130.3">8</text>
<text x="17.8" y="135.4">NAND</text>
<text x="33.1" y="135.4">0</text>
<text x="40.7" y="135.4">1</text>
<text x="48.3" y="135.4">1</text>
<text x="55.9" y="135.4">0</text>
<text x="63.5" y="135.4">0</text>
<text x="71.2" y="135.4">1</text>
<text x="78.8" y="135.4">0</text>
<text x="86.4" y="135.4">0</text>
<text x="17.8" y="140.5">EMMC</text>
<text x="33.1" y="140.5">0</text>
<text x="40.7" y="140.5">1</text>
<text x="48.3" y="140.5">0</text>
<text x="55.9" y="140.5">1</text>
<text x="63.6" y="140.5">1</text>
<text x="71.2" y="140.5">0</text>
<text x="78.8" y="140.5">1</text>
<text x="86.4" y="140.5">0</text>
<text x="17.8" y="145.5">SD</text>
<text x="33.1" y="145.5">0</text>
<text x="40.7" y="145.5">1</text>
<text x="48.3" y="145.5">0</text>
<text x="55.9" y="145.5">0</text>
<text x="63.6" y="145.5">1</text>
<text x="71.2" y="145.5">0</text>
<text x="78.8" y="145.5">0</text>
<text x="86.4" y="145.5">1</text>
<text x="17.8" y="150.6">USB</text>
<text x="33.1" y="150.6">1</text>
<text x="40.7" y="150.6">0</text>
<text x="48.3" y="150.6">X</text>
<text x="55.9" y="150.6">X</text>
<text x="63.5" y="150.6">X</text>
<text x="71.2" y="150.6">X</text>
<text x="78.8" y="150.6">X</text>
<text x="86.4" y="150.6">X</text>
</g>
<g font-size="3.6" fill="#00f">
<text x="12.7" y="23.2">由于GPIOIO口资源比较紧张，使用四个IO口扩展八个输出控制口</text>
<text x="15.3" y="124.8">拨码开关拨到ON位置为1，反之为0</text>
</g>
<g font-size="2.8" fill="#00f">
<text x="177.8" y="134.4">I2C1_SDA</text>
<text x="177.8" y="136.9">I2C1_SCL</text>
</g>
<g font-size="2.3">
<text x="82.1" y="27">3V3</text>
<text x="234.5" y="29.5">3V3</text>
<text x="253.5" y="29.5">5V</text>
<text x="263.7" y="35.1">1</text>
<text x="263.7" y="37.6">2</text>
<text x="263.7" y="40.1">3</text>
<text x="119.4" y="42.8">6.3V</text>
<text x="119.4" y="45.3">C0603</text>
<text x="137.2" y="42.8">50V</text>
<text x="137.2" y="45.3">C0603</text>
<text x="263.7" y="42.7">4</text>
<text x="263.7" y="45.2">5</text>
<text x="263.7" y="47.8">6</text>
<text x="103.6" y="49.1" transform="rotate(-90 103.6 49.1)">16</text>
<text x="124.3" y="52.9">GND</text>
<text x="263.7" y="50.3">7</text>
<text x="263.7" y="52.8">8</text>
<text x="61.8" y="57.5">3V3</text>
<text x="89.7" y="55.4">14</text>
<text x="89.7" y="57.9">11</text>
<text x="116.1" y="57.9">15</text>
<text x="216.7" y="54.9">3V3</text>
<text x="262.4" y="57.9">10</text>
<text x="263.7" y="55.4">9</text>
<text x="89.7" y="63">10</text>
<text x="116.1" y="60.5">1</text>
<text x="116.1" y="63">2</text>
<text x="116.1" y="65.5">3</text>
<text x="262.4" y="60.5">11</text>
<text x="262.4" y="63">12</text>
<text x="262.4" y="65.5">13</text>
<text x="89.7" y="70.6">12</text>
<text x="116.1" y="70.6">5</text>
<text x="116.1" y="68.1">4</text>
<text x="262.4" y="70.6">15</text>
<text x="262.4" y="68.1">14</text>
<text x="55.9" y="73.2">R0603</text>
<text x="116.1" y="75.7">7</text>
<text x="116.1" y="73.2">6</text>
<text x="210.9" y="73.2">10K</text>
<text x="221" y="73.2">10K</text>
<text x="262.4" y="73.2">16</text>
<text x="262.4" y="75.7">17</text>
<text x="89.7" y="78.2">13</text>
<text x="116.1" y="80.8">9</text>
<text x="262.4" y="78.2">18</text>
<text x="262.4" y="80.8">19</text>
<text x="262.4" y="83.3">20</text>
<text x="101.1" y="89.5" transform="rotate(-90 101.1 89.5)">8</text>
<text x="262.4" y="85.9">21</text>
<text x="262.4" y="88.4">22</text>
<text x="262.4" y="90.9">23</text>
<text x="262.4" y="93.5">24</text>
<text x="98.8" y="98.6">GND</text>
<text x="193.8" y="98.1">3V3</text>
<text x="262.4" y="96">25</text>
<text x="262.4" y="98.6">26</text>
<text x="262.4" y="101.1">27</text>
<text x="262.4" y="103.6">28</text>
<text x="262.4" y="106.2">29</text>
<text x="188" y="111.3">10K</text>
<text x="262.4" y="108.7">30</text>
<text x="262.4" y="111.3">31</text>
<text x="262.4" y="113.8">32</text>
<text x="262.4" y="118.9">34</text>
<text x="262.4" y="116.3">33</text>
<text x="262.4" y="121.4">35</text>
<text x="262.4" y="124">36</text>
<text x="262.4" y="126.5">37</text>
<text x="262.4" y="129">38</text>
<text x="262.4" y="131.6">39</text>
<text x="262.4" y="134.1">40</text>
<text x="273.8" y="141.5" transform="rotate(-90 273.8 141.5)">41</text>
<text x="276.3" y="141.5" transform="rotate(-90 276.3 141.5)">42</text>
<text x="125.3" y="148.9">3V3</text>
<text x="251.5" y="154.5">GND</text>
<text x="86.4" y="162.1">1K</text>
<text x="86.4" y="164.7">R0603</text>
<text x="99.1" y="162.1">1K</text>
<text x="99.1" y="164.7">R0603</text>
<text x="109.3" y="162.1">1K</text>
<text x="109.3" y="164.7">R0603</text>
<text x="119.4" y="162.1">1K</text>
<text x="119.4" y="164.7">R0603</text>
<text x="129.6" y="162.1">1K</text>
<text x="129.6" y="164.7">R0603</text>
<text x="139.7" y="162.1">1K</text>
<text x="139.7" y="164.7">R0603</text>
<text x="149.9" y="162.1">1K</text>
<text x="149.9" y="164.7">R0603</text>
<text x="160.1" y="162.1">1K</text>
<text x="160.1" y="164.7">R0603</text>
<text x="221.5" y="189.6">Title</text>
<text x="221.3" y="197.2">Size</text>
<text x="229.7" y="197.4">Document Number</text>
<text x="285.5" y="197.2">Rev</text>
<text x="286.3" y="200.5">V1.0</text>
<text x="221.8" y="204.8">Date:</text>
<text x="269.3" y="204.8">Sheet</text>
<text x="281.7" y="204.8">of</text>
</g>
<g font-size="2.3" fill="#000080">
<text x="266.7" y="29.5">J13</text>
<text x="119.4" y="37.7">C53</text>
<text x="119.4" y="40.2">10uF</text>
<text x="137.2" y="37.7">C54</text>
<text x="137.2" y="40.2">100nF</text>
<text x="94" y="50.4">U12</text>
<text x="55.9" y="68.2">R82</text>
<text x="55.9" y="70.7">10K</text>
<text x="210.9" y="69.2">R83</text>
<text x="221" y="69.2">R84</text>
<text x="106.7" y="88.5">74LV595PW</text>
<text x="188" y="107.3">R85</text>
<text x="236.3" y="131.7">R86</text>
<text x="249" y="131.7">100</text>
<text x="236.3" y="134.2">R87</text>
<text x="249" y="134.2">100</text>
<text x="264.2" y="149.4">FH12-40S-0.5SV</text>
<text x="86.4" y="159.6">R88</text>
<text x="99.1" y="159.6">R89</text>
<text x="109.3" y="159.6">R90</text>
<text x="119.4" y="159.6">R91</text>
<text x="129.6" y="159.6">R92</text>
<text x="139.7" y="159.6">R93</text>
<text x="149.9" y="159.6">R94</text>
<text x="160.1" y="159.6">R95</text>
<text x="61" y="165.9">SW5</text>
<text x="56.2" y="194.1">CHS-08B</text>
</g>
<g font-size="2.3" fill="#004080">
<text x="268" y="36.7">5V_1</text>
<text x="268" y="39.2">5V_2</text>
<text x="268" y="41.7">3V3_1</text>
<text x="268" y="44.3">3V3_2</text>
<text x="268" y="46.8">GND1</text>
<text x="268" y="49.4">R0</text>
<text x="268" y="51.9">R1</text>
<text x="95.3" y="57">DS</text>
<text x="95.3" y="59.5">SHCP</text>
<text x="105.2" y="56.9" transform="rotate(-90 105.2 56.9)">VCC</text>
<text x="110" y="59.5">Q0</text>
<text x="268" y="54.4">R2</text>
<text x="268" y="57">R3</text>
<text x="268" y="59.5">R4</text>
<text x="95.3" y="64.6">MR</text>
<text x="110" y="62.1">Q1</text>
<text x="110" y="64.6">Q2</text>
<text x="268" y="62.1">R5</text>
<text x="268" y="64.6">R6</text>
<text x="110" y="67.1">Q3</text>
<text x="110" y="69.7">Q4</text>
<text x="268" y="67.1">R7</text>
<text x="268" y="69.7">G0</text>
<text x="95.3" y="72.2">STCP</text>
<text x="110" y="77.3">Q7</text>
<text x="110" y="72.2">Q5</text>
<text x="110" y="74.8">Q6</text>
<text x="268" y="72.2">G1</text>
<text x="268" y="74.8">G2</text>
<text x="268" y="77.3">G3</text>
<text x="95.3" y="79.8">OE</text>
<text x="108.5" y="82.4">Q7S</text>
<text x="268" y="79.8">G4</text>
<text x="268" y="82.4">G5</text>
<text x="102.7" y="85.1" transform="rotate(-90 102.7 85.1)">GND</text>
<text x="268" y="84.9">G6</text>
<text x="268" y="87.5">G7</text>
<text x="268" y="90">B0</text>
<text x="268" y="92.5">B1</text>
<text x="268" y="95.1">B2</text>
<text x="268" y="97.6">B3</text>
<text x="268" y="100.2">B4</text>
<text x="268" y="102.7">B5</text>
<text x="268" y="105.2">B6</text>
<text x="268" y="107.8">B7</text>
<text x="268" y="110.3">DCLK</text>
<text x="268" y="112.9">HSYNC</text>
<text x="268" y="115.4">VSYNC</text>
<text x="268" y="117.9">DE</text>
<text x="268" y="120.5">DISP</text>
<text x="268" y="123">LCD_BL</text>
<text x="268" y="125.6">GND_2</text>
<text x="268" y="128.1">RESET</text>
<text x="268" y="130.6">INT</text>
<text x="268" y="135.7">SCL</text>
<text x="268" y="133.2">SDA</text>
<text x="275.4" y="135.9" transform="rotate(-90 275.4 135.9)">GND3</text>
<text x="278" y="135.9" transform="rotate(-90 278 135.9)">GND4</text>
</g>
<g font-size="2.3" fill="#f00">
<text x="21.6" y="46.3">[4,5,6,7]</text>
<text x="23.7" y="43.8">[4,5,6]</text>
<text x="35.6" y="43.8">BOOT_MODE0</text>
<text x="35.6" y="46.3">BOOT_MODE1</text>
<text x="56.4" y="42.5">SHIFT_SDI</text>
<text x="56.4" y="47.6">SHIFT_STCP</text>
<text x="56.4" y="45">SHIFT_SHCP</text>
<text x="25.7" y="48.9">[4,5]</text>
<text x="35.6" y="48.9">SNVS_TAMPER7</text>
<text x="129.6" y="61.6">ENET1_nRST</text>
<text x="129.6" y="64.1">ENET2_nRST</text>
<text x="149.1" y="61.6">[9]</text>
<text x="149.1" y="64.1">[10]</text>
<text x="23.2" y="79.3">[4,5]</text>
<text x="33.1" y="79.3">SNVS_TAMPER8</text>
<text x="71.7" y="78.1">SHIFT_nOE</text>
<text x="188" y="79.8">[4,5,6]</text>
<text x="188" y="82.4">[4,5,6]</text>
<text x="199.9" y="79.8">UART4_RXD</text>
<text x="199.9" y="82.4">UART4_TXD</text>
<text x="207.3" y="110.3">[4]</text>
<text x="207.3" y="112.9">[4]</text>
<text x="215.2" y="110.3">LCD_PCLK</text>
<text x="215.2" y="112.9">LCD_HSYNC</text>
<text x="207.3" y="115.4">[4]</text>
<text x="207.3" y="117.9">[4]</text>
<text x="215.2" y="115.4">LCD_VSYNC</text>
<text x="215.2" y="117.9">LCD_DE</text>
<text x="207.3" y="123">[4]</text>
<text x="215.2" y="123">GPIO_8</text>
<text x="202.2" y="130.6">[4]</text>
<text x="207.3" y="128.1">[4]</text>
<text x="210.1" y="130.6">SNVS_TAMPER9</text>
<text x="215.2" y="128.1">LCD_RST</text>
<text x="203.2" y="133.2">[4,5,6]</text>
<text x="203.2" y="135.7">[4,5,6]</text>
<text x="215.2" y="133.2">UART4_RXD</text>
<text x="215.2" y="135.7">UART4_TXD</text>
<text x="13.5" y="173.3">[4,5,6,7]</text>
<text x="15.5" y="170.8">[4,5,6]</text>
<text x="27.5" y="170.8">BOOT_MODE0</text>
<text x="27.5" y="173.3">BOOT_MODE1</text>
<text x="19.6" y="175.9">[4]</text>
<text x="19.6" y="178.4">[4]</text>
<text x="27.5" y="175.9">LCD_DATA4</text>
<text x="27.5" y="178.4">LCD_DATA5</text>
<text x="19.6" y="180.9">[4]</text>
<text x="19.6" y="183.5">[4]</text>
<text x="27.5" y="180.9">LCD_DATA6</text>
<text x="27.5" y="183.5">LCD_DATA7</text>
<text x="19.6" y="186">[4]</text>
<text x="19.6" y="188.6">[4]</text>
<text x="27.5" y="186">LCD_DATA11</text>
<text x="27.5" y="188.6">LCD_DATA13</text>
</g>
<g font-size="2.3" fill="#00f">
<text x="191.3" y="44.3">[4]</text>
<text x="199.2" y="44.3">LCD_DATA[23:0]</text>
<text x="237" y="47.6">LCD_DATA16</text>
<text x="237" y="52.7">LCD_DATA18</text>
<text x="237" y="50.1">LCD_DATA17</text>
<text x="237" y="57.7">LCD_DATA20</text>
<text x="237" y="55.2">LCD_DATA19</text>
<text x="237" y="62.8">LCD_DATA22</text>
<text x="237" y="60.3">LCD_DATA21</text>
<text x="237" y="65.4">LCD_DATA23</text>
<text x="237" y="70.4">LCD_DATA9</text>
<text x="237" y="67.9">LCD_DATA8</text>
<text x="237" y="75.5">LCD_DATA11</text>
<text x="237" y="73">LCD_DATA10</text>
<text x="237" y="83.1">LCD_DATA14</text>
<text x="237" y="80.6">LCD_DATA13</text>
<text x="237" y="78.1">LCD_DATA12</text>
<text x="236.8" y="88.2">LCD_DATA0</text>
<text x="237" y="85.7">LCD_DATA15</text>
<text x="236.8" y="95.8">LCD_DATA3</text>
<text x="236.8" y="93.3">LCD_DATA2</text>
<text x="236.8" y="90.8">LCD_DATA1</text>
<text x="236.8" y="98.4">LCD_DATA4</text>
<text x="236.8" y="100.9">LCD_DATA5</text>
<text x="236.8" y="103.5">LCD_DATA6</text>
<text x="236.8" y="106">LCD_DATA7</text>
<text x="76.8" y="184.7">BT_CFG2[3]</text>
<text x="76.8" y="187.3">BT_CFG2[5]</text>
</g>
<g font-size="2.3" fill="#ff8000">
<text x="76.8" y="174.6">BT_CFG1[4]</text>
<text x="76.8" y="177.1">BT_CFG1[5]</text>
<text x="76.8" y="179.7">BT_CFG1[6]</text>
<text x="76.8" y="182.2">BT_CFG1[7]</text>
</g>
<g font-size="2">
<text x="241.3" y="181.2">东莞野火电子技术有限公司</text>
<text x="241.3" y="183.5">https://fire-stm32.taobao.com</text>
<text x="243.9" y="192.1">野火_EBF6ULL S1 Mini 底板_原理图</text>
<text x="222.3" y="199.5">A4</text>
<text x="252.3" y="199.5">扩展IO/启动切换/LCD接口</text>
<text x="230.2" y="204.3">Friday, May 21, 2021</text>
<text x="276.9" y="204.3">6</text>
<text x="286.3" y="204.3">10</text>
</g>
</svg>
